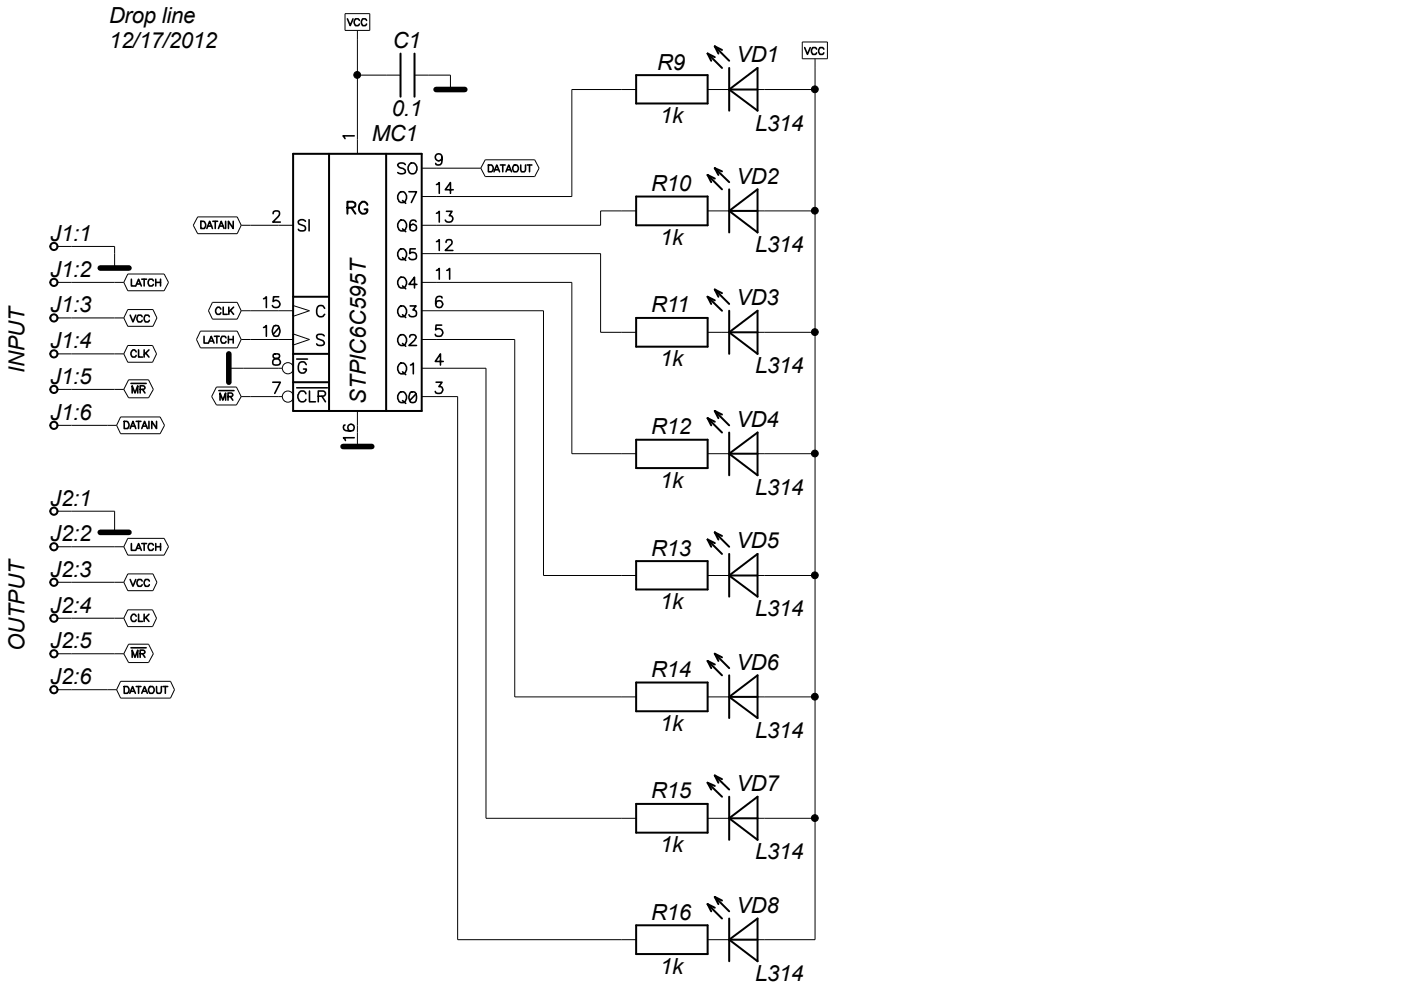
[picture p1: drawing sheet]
<svg xmlns="http://www.w3.org/2000/svg" width="297mm" height="210mm" viewBox="0 0 297 210" stroke-linecap="round" stroke-linejoin="round" font-family="sans-serif">
<g fill="none" stroke="#000" stroke-width=".21">
<path d="M73.2 2.9h5.2v3.5h-5.2zM75.8 6.4v26.2M75.8 15.9h9.1M87.9 15.9h7.6v3.1M134.9 19h-13.7v22.7h-31.8M150 19h4.6M160.6 19h12.2M170.1 8.9h5.3v3.6h-5.3zM172.8 12.5v186.7h-12.2M89.4 35.7h12.5M102.9 33.9h10.5l.9 1.8-.9 1.7h-10.5l-1-1.7zM12.2 52.3h12.1v4.5"/>
<path d="M12.2 59.9h14M27.1 58.1h7.7l.9 1.8-.9 1.8h-7.7l-.9-1.8zM41.9 46h8.4l.8 1.8-.8 1.7h-8.4l-.9-1.7zM51.1 47.8h11M89.4 53.8h37.9v16.7h7.6M89.4 59.9h31.8v36.3h13.7M134.9 44.7h-7.6v3.1h-37.9M150 44.7h4.6M160.6 44.7h12.2M12.2 75h14M12.2 67.4h14M27.1 73.3h5.2l.9 1.7-.9 1.8h-5.2l-.9-1.8z"/>
<path d="M27.1 65.6h5.3l.9 1.8-.9 1.8h-5.3l-.9-1.8zM42.5 70.2h7.8l.8 1.8-.8 1.8h-7.8l-.8-1.8zM45 64.1h5.3l.8 1.8-.8 1.8h-5.3l-.8-1.8zM48.5 78.1h11.4M51.1 65.9h11M51.1 72h11M62.1 70.8l3.5 1.2-3.5 1.2zM62.1 64.8l3.5 1.1-3.5 1.2zM89.4 65.9h25.8v56.1h19.7M89.4 78.1h13.6v95.4h31.9M89.4 72h19.7v75.8h25.8M150 70.5h4.6"/>
<path d="M160.6 70.5h12.2M12.2 90.2h12.5M12.2 82.6h14M25.6 88.4h8.4l.9 1.8-.9 1.8h-8.4l-.9-1.8zM27.3 80.5h4.2l1 2.1-1 1.7h-4.2l-1.1-1.7zM45.9 82.1h4.2l1 2-1 1.8h-4.2l-1-1.8zM51.1 84.1h8.8M75.8 87.1v7.6M89.4 84.1h7.6v115.1h37.9M150 96.2h4.6M160.6 96.2h12.2M12.2 108.4h12.1v4.5"/>
<path d="M12.2 115.9h14M27.1 114.1h7.7l.9 1.8-.9 1.8h-7.7l-.9-1.8zM12.2 138.6h14M12.2 131.1h14M12.2 123.5h14M27.1 121.7h5.3l.9 1.8-.9 1.7h-5.3l-.9-1.7zM27.1 129.3h5.2l.9 1.8-.9 1.8h-5.2l-.9-1.8zM27.3 136.6h4.2l1 2-1 1.9h-4.2l-1.1-1.9zM150 122h4.6M160.6 122h12.2M12.2 146.2h12.5M25.6 144.5h10.6l.8 1.7-.8 1.8h-10.6l-.9-1.8z"/>
<path d="M150 147.8h4.6M160.6 147.8h12.2M150 173.5h4.6M160.6 173.5h12.2M150 199.2h4.6"/>
<circle cx="61" cy="78.1" r="1.19"/>
<circle cx="61" cy="84.1" r="1.19"/>
</g>
<g fill="#000" stroke="#000" stroke-width=".21">
<circle cx="75.7" cy="15.9" r=".72"/>
<circle cx="172.8" cy="18.9" r=".72"/>
<circle cx="172.8" cy="44.7" r=".72"/>
<circle cx="172.8" cy="70.4" r=".72"/>
<circle cx="172.8" cy="96.2" r=".72"/>
<circle cx="172.8" cy="122" r=".72"/>
<circle cx="172.8" cy="147.7" r=".72"/>
<circle cx="172.8" cy="173.5" r=".72"/>
</g>
<g fill="none" stroke="#000" stroke-width=".34">
<path d="M73.7 4l.6 1.4 .5-1.4M76.2 4.3a.57 .57 0 0 0-.6-.3 .57 .57 0 0 0-.5 .5v.4a.57 .57 0 0 0 .5 .5 .57 .57 0 0 0 .6-.3M77.7 4.3a.57 .57 0 0 0-.6-.3 .57 .57 0 0 0-.5 .5v.4a.57 .57 0 0 0 .5 .5 .57 .57 0 0 0 .6-.3M170.6 10.1l.6 1.4 .6-1.4M173.1 10.4a.57 .57 0 0 0-.6-.3 .57 .57 0 0 0-.5 .5v.4a.57 .57 0 0 0 .5 .5 .57 .57 0 0 0 .6-.3M174.7 10.4a.57 .57 0 0 0-.7-.3 .57 .57 0 0 0-.4 .5v.4a.57 .57 0 0 0 .4 .5 .57 .57 0 0 0 .7-.3M75.1 28.8h-2.4l.5 .6M85.9 34.9a.94 .94 0 0 0-1.6 .2 1.25 1.25 0 0 0 1.2 .6 .57 .57 0 0 1 .4 .5 .57 .57 0 0 1-.2 .6 1.38 1.38 0 0 1-1.4-.2M87 34.6a1.15 1.15 0 0 1 1.4 .6 1.15 1.15 0 0 1-.3 1.4 .94 .94 0 0 1-1.3 0 1.37 1.37 0 0 1 .2-2zM92.5 39.1l.6-.4v2.3M93.7 33.4a.74 .74 0 0 1-.9 .6 .74 .74 0 0 1-.5-1 .74 .74 0 0 1 1.1-.3 1.75 1.75 0 0 1 0 2.2 .72 .72 0 0 1-1-.3M103.5 35h.6a.75 .75 0 0 1 .5 .7 .75 .75 0 0 1-.5 .7h-.6z"/>
<path d="M104.7 36.4l.6-1.4 .6 1.4M105 36h.7M106.1 35h1M106.6 35v1.4M107.3 36.4l.6-1.4 .6 1.4M107.5 36h.7M109 35a.75 .75 0 0 1 .9 .7 .75 .75 0 0 1-.9 .7l-.3-.5v-.4zM110.4 35v1l.2 .4h.6l.1-.1 .1-1.3M111.8 35h1M112.3 35v1.4M27.9 59.2v1.4h.8M30.1 59.2h1"/>
<path d="M30.6 59.2v1.4M32.5 59.5a.57 .57 0 0 0-.6-.3 .57 .57 0 0 0-.5 .5v.4a.57 .57 0 0 0 .5 .5 .57 .57 0 0 0 .6-.3M33 59.2v1.4M33 59.9h1M34 59.2v1.4M42.6 46.9a.88 .88 0 0 1 .9 .5 .88 .88 0 0 1-.2 1h-.7zM43.9 48.4l.5-1.5 .6 1.5M44.1 47.9h.8M45.1 46.9h1M45.6 46.9v1.5M46.3 48.4l.6-1.5 .6 1.5M46.6 47.9h.7"/>
<path d="M47.8 46.9v1.5M49.4 46.9v1.5l-1-1.5v1.5M57.9 45.3a.46 .46 0 0 1 .4-.6h.5a.55 .55 0 0 1 .5 .4 .55 .55 0 0 1-.1 .5l-1.4 1.5h1.6M64.8 46.9a.97 .97 0 0 0-1.6 0 .49 .49 0 0 0 .5 .7l.6 .3a.61 .61 0 0 1 .3 1 1.09 1.09 0 0 1-1.4-.3M65.5 46.6v2.4M84.6 59.1l.2-.2a1.15 1.15 0 0 1 1.4 .5 1.15 1.15 0 0 1-.3 1.4 .94 .94 0 0 1-1.3 0 1.43 1.43 0 0 1 0-1.7zM84.6 53.1l.2-.3a1.15 1.15 0 0 1 1.4 .6 1.15 1.15 0 0 1-.3 1.4 .94 .94 0 0 1-1.3 0 1.43 1.43 0 0 1 0-1.7zM84.6 41l.2-.3a1.15 1.15 0 0 1 1.4 .6 1.15 1.15 0 0 1-.3 1.4 .94 .94 0 0 1-1.3 0 1.43 1.43 0 0 1 0-1.7zM84.8 46.8a1.15 1.15 0 0 1 1.4 .5 1.15 1.15 0 0 1-.3 1.4 .94 .94 0 0 1-1.3 0 1.37 1.37 0 0 1 .2-1.9zM85.3 54.6l.7 .6M85.3 48.5l.7 .6M85.3 42.5l.7 .6"/>
<path d="M86.7 40.7h1.6l-1.1 2.2M88.1 52.8h-1.1l-.1 1a.83 .83 0 0 1 1.2-.1 .83 .83 0 0 1 0 1.2 .83 .83 0 0 1-1.2 0l-.2-.3M88.2 47a.72 .72 0 0 0-1.2 .1v1.6a.75 .75 0 0 0 1.1 .1 .75 .75 0 0 0 0-1.1 .75 .75 0 0 0-1.1 .2l-.1 .3M92.5 57.3l.6-.4v2.3M92.5 51.2l.6-.4v2.3M92.5 45.2l.6-.4v2.3M94.6 51.4l.1-.3a.74 .74 0 0 1 1-.2l.1 .2a.68 .68 0 0 1-.3 .9l-1.1 1.1h1.6M94.7 44.8h1.1l-.6 .9a.72 .72 0 0 1 .8 .9 .72 .72 0 0 1-1 .5l-.3-.1-.3-.3M94.7 57.3l.6-.4v2.3M96.1 40.2h-1.7l1.1-1.5v2.3M27.6 66.8l.6 1.5 .6-1.5M28.8 60.6l.6-1.4 .6 1.4"/>
<path d="M28.9 74.6l-.4-.4a.77 .77 0 0 0-.8 .8 .77 .77 0 0 0 .9 .7l.3-.3M29 60.2h.7M29.4 74.2v1.5h.8M30.1 67.2a.57 .57 0 0 0-.6-.4 .57 .57 0 0 0-.5 .5v.4a.57 .57 0 0 0 .5 .6 .57 .57 0 0 0 .6-.4M30.6 74.2v1.5M30.9 74.9l.7 .8M31.6 74.2l-1 1M31.7 67.2a.57 .57 0 0 0-.7-.4 .57 .57 0 0 0-.4 .5v.4a.57 .57 0 0 0 .4 .6 .57 .57 0 0 0 .7-.4M43.3 71.3v1.4h.8M44.2 72.7l.6-1.4 .6 1.4M44.4 72.3h.7M45.5 71.3h1"/>
<path d="M46 71.3v1.4M46.8 65.5l-.3-.4a.77 .77 0 0 0-.8 .8 .77 .77 0 0 0 .9 .7l.2-.3M47.3 65.1v1.5h.9M47.9 71.6a.57 .57 0 0 0-.6-.3 .57 .57 0 0 0-.5 .5v.4a.57 .57 0 0 0 .5 .6 .57 .57 0 0 0 .6-.4M48.4 71.3v1.4M48.4 72h1M48.5 65.1v1.5M48.9 65.8l.6 .8M49.4 71.3v1.4M49.5 65.1l-1 1M55.9 69.4l.6-.4v2.3M55.9 63.3l.6-.4v2.3"/>
<path d="M58 75.1a.54 .54 0 0 0 .3 .9 .93 .93 0 0 1 1.1 1l-.2 .3-.4 .1-.9-.2a.88 .88 0 0 1 .1-.9 .88 .88 0 0 1 .9-.3 .54 .54 0 0 0 .3-.9zM58.1 69.1a.78 .78 0 0 1 1.1 .3 1.68 1.68 0 0 1-.2 1.8 .78 .78 0 0 1-1.1-.3 1.72 1.72 0 0 1 .2-1.8zM59.1 62.9h-1.1l-.1 1a.83 .83 0 0 1 1.2 0 .83 .83 0 0 1 0 1.2 .83 .83 0 0 1-1.2-.1l-.2-.2M59.2 69.4l-1.3 1.5M62.9 76.1h2.3M64.9 77.3a.87 .87 0 0 0-1-.6 .87 .87 0 0 0-.7 1 1.03 1.03 0 0 0 1.1 1.4l.6-.5v-.4h-.6M68.7 71.2a1.08 1.08 0 0 0-1.6 0l.2 .6 1.2 .4 .2 .4v.3a1.08 1.08 0 0 1-1.6 0M68.8 65.4a.87 .87 0 0 0-1-.6 .87 .87 0 0 0-.7 .9 1.03 1.03 0 0 0 1.1 1.5l.6-.6M84.6 71.3l.2-.3a1.15 1.15 0 0 1 1.4 .6 1.15 1.15 0 0 1-.3 1.4 .94 .94 0 0 1-1.3 0 1.43 1.43 0 0 1 0-1.7zM84.6 77.3l.2-.2a1.15 1.15 0 0 1 1.4 .5 1.15 1.15 0 0 1-.3 1.4 .94 .94 0 0 1-1.3 0 1.43 1.43 0 0 1 0-1.7zM84.6 65.2l.2-.2a1.15 1.15 0 0 1 1.4 .5 1.15 1.15 0 0 1-.3 1.4 .94 .94 0 0 1-1.3 0 1.43 1.43 0 0 1 0-1.7zM85.3 72.8l.7 .6"/>
<path d="M85.3 60.6l.7 .6M85.3 78.8l.7 .6M85.3 66.7l.7 .6M86.9 71.5l.1-.5h.7a.51 .51 0 0 1 .4 .3 .51 .51 0 0 1 0 .5l-.2 .4-1.2 1.1h1.6M87 64.9h1.2l-.7 .8a.75 .75 0 0 1 .8 .9 .75 .75 0 0 1-1 .6l-.3-.1-.3-.4M87 77.4l.6-.4v2.3M88.4 60.3h-1.7l1.2-1.5v2.3M93.6 68.9h-1.1l-.1 1a.86 .86 0 0 1 1.3 0 .86 .86 0 0 1-.1 1.3 .86 .86 0 0 1-1.3-.3M93.7 63.2a.72 .72 0 0 0-1-.3 1.92 1.92 0 0 0 0 2.2 .76 .76 0 0 0 1.1-.3 .76 .76 0 0 0-.5-1.1 .76 .76 0 0 0-.9 .7M94 76.6h-1.7l1.1-1.6v2.4M26.3 89.3a.88 .88 0 0 1 1 .5 .88 .88 0 0 1-.2 1.1h-.8zM27.6 90.9l.6-1.6 .6 1.6"/>
<path d="M27.8 81.3h3.2M27.9 90.4h.7M28 83.3v-1.5l.6 1.5 .6-1.5v1.5M28.9 89.3h1M29.4 89.3v1.6M29.7 82.6l.9-.1 .1-.2-.1-.3-.2-.2h-.7v1.5M30.1 90.9l.5-1.6 .6 1.6M30.2 82.6l.5 .7M30.3 90.4h.8M31.6 89.3v1.6M33.2 89.3v1.6l-1-1.6v1.6M46.4 82.8h3.2"/>
<path d="M46.7 84.9v-1.6l.5 1.6 .6-1.6v1.6M48.3 84.1l.9-.1 .2-.2-.1-.3-.3-.2h-.7v1.6M48.9 84.1l.5 .8M57.8 81h1.6l-1.1 2.4M62.9 82.2h6.5M64.9 83.5l-.4-.5a1.15 1.15 0 0 0-1.3 .5 1.15 1.15 0 0 0 .2 1.4 .94 .94 0 0 0 1.4 0l.1-.2M65.6 82.9v2.3h1.3M67.5 84h1a.55 .55 0 0 0 .5-.5 .55 .55 0 0 0-.5-.6h-1v2.3M68.2 84l.8 1.2M73.2 90.1a.65 .65 0 0 0-.3 .9 2.35 2.35 0 0 0 1.9 .3 .75 .75 0 0 0 .2-1.1 .75 .75 0 0 0-1.1 0 .75 .75 0 0 0 .1 1.1l.3 .1M75.1 92.8h-2.3l.4 .6M84.6 83.4l.2-.2a1.15 1.15 0 0 1 1.4 .5 1.15 1.15 0 0 1-.3 1.4 .94 .94 0 0 1-1.3 0 1.43 1.43 0 0 1 0-1.7z"/>
<path d="M85.3 84.9l.7 .6M87 83.2a.89 .89 0 0 1 1.2 .3 1.98 1.98 0 0 1-.2 1.8 .78 .78 0 0 1-1.1-.4 1.72 1.72 0 0 1 .1-1.7zM88.2 83.5l-1.3 1.4M92.5 81h1.2l-.7 1h.4a.8 .8 0 0 1 .2 1.3 .8 .8 0 0 1-1.3-.3M27.9 115.2v1.5h.8M28.8 116.7l.6-1.5 .6 1.5M29 116.3h.7M30.1 115.2h1M30.6 115.2v1.5M32.5 115.6a.57 .57 0 0 0-.6-.4 .57 .57 0 0 0-.5 .6v.4a.57 .57 0 0 0 .5 .5 .57 .57 0 0 0 .6-.4M33 115.2v1.5M33 115.9h1"/>
<path d="M34 115.2v1.5M27.6 122.9l.6 1.4 .6-1.4M27.8 137.3h3.2M28 139.4v-1.5l.6 1.5 .6-1.5v1.5M28.9 130.7l-.4-.5a.77 .77 0 0 0-.8 .8 .77 .77 0 0 0 .9 .8l.3-.4M29.4 130.2v1.6h.8M29.7 138.6l.9-.1 .1-.1-.1-.4-.2-.1h-.7v1.5M30.1 123.2a.57 .57 0 0 0-.6-.3 .57 .57 0 0 0-.5 .5v.4a.57 .57 0 0 0 .5 .5 .57 .57 0 0 0 .6-.3M30.2 138.6l.5 .8M30.6 130.2v1.6M30.9 130.9l.7 .9M31.6 130.2l-1 1"/>
<path d="M31.7 123.2a.57 .57 0 0 0-.7-.3 .57 .57 0 0 0-.4 .5v.4a.57 .57 0 0 0 .4 .5 .57 .57 0 0 0 .7-.3M26.3 145.6h.5a.75 .75 0 0 1 .6 .7 .75 .75 0 0 1-.6 .7h-.5zM27.5 147l.6-1.4 .6 1.4M27.8 146.6h.6M28.9 145.6h1M29.4 145.6v1.4M30.1 147l.5-1.4 .6 1.4M30.3 146.6h.7M31.7 145.6a.75 .75 0 0 1 1 .7 .75 .75 0 0 1-1 .7l-.2-.5v-.4zM33.2 145.6v1l.2 .4h.6l.1-.2 .1-1.2M34.5 145.6h1.1M35.1 145.6v1.4"/>
</g>
<path d="M92.5 19h6.1M21.3 56.8h6M48.5 75v6M72.7 94.7h6.1M21.3 112.9h6" fill="none" stroke="#000" stroke-width="1.2"/>
<g fill="none" stroke="#000" stroke-width=".42">
<path d="M84.9 11.4v9.1M87.9 11.4v9.1M134.9 15.9h15.1v6h-15.1zM150 11.4l.8 1.5M150 11.4l3.1 3M150 11.4l1.6 .7M151.6 9.8l1.5 .8M151.6 9.8l.7 1.6M151.6 9.8l3 3.1M154.6 19l6-4.6v9.1zM154.6 14.4v9.1M154.6 19h6"/>
<path d="M62.1 32.6h27.3v54.5h-27.3zM69.8 32.6v54.5M81.9 32.6v54.5M150 37.1l.8 1.5M150 37.1l3.1 3M150 37.1l1.6 .8M151.6 35.7l1.5 .6M151.6 35.7l.7 1.4M151.6 35.7l3 2.9M73.7 44h1.1l.3-.1a.54 .54 0 0 0 0-1l-.3-.1h-1.1v2.5M74.5 44l.9 1.3M77.9 43.4a.82 .82 0 0 0-1.3-.5 1.44 1.44 0 0 0 .2 2.4h.5a.74 .74 0 0 0 .6-.9h-.6"/>
<path d="M134.9 41.7h15.1v6.1h-15.1zM154.6 44.7l6-4.6v9.2zM154.6 40.1v9.2M154.6 44.7h6M62.1 75h7.7M62.1 62.9h7.7M134.9 67.4h15.1v6.1h-15.1zM150 62.9l.8 1.5M150 62.9l3.1 3M150 62.9l1.6 .8M151.6 61.4l1.5 .8M151.6 61.4l.7 1.5"/>
<path d="M151.6 61.4l3 3M154.6 70.5l6-4.6v9.1zM154.6 65.9v9.1M154.6 70.5h6M62.1 81h7.7M134.9 93.2h15.1v6h-15.1zM150 88.7l.8 1.5M150 88.7l3.1 3M150 88.7l1.6 .7M151.6 87.1l1.5 .8M151.6 87.1l.7 1.6M151.6 87.1l3 3.1"/>
<path d="M154.6 96.2l6-4.5v9.1zM154.6 91.7v9.1M154.6 96.2h6M134.9 119h15.1v6h-15.1zM150 114.4l.8 1.5M150 114.4l3.1 3M150 114.4l1.6 .8M151.6 112.9l1.5 .7M151.6 112.9l.7 1.5M151.6 112.9l3 3M154.6 117.4v9.1M151.6 138.6l1.5 .8"/>
<path d="M151.6 138.6l.7 1.5M151.6 138.6l3 3.1M154.6 122l6-4.6v9.1zM154.6 122h6M134.9 144.7h15.1v6.1h-15.1zM150 140.1l.8 1.6M150 140.1l3.1 3.1M150 140.1l1.6 .8M154.6 147.8l6-4.6v9zM154.6 143.2v9M154.6 147.8h6M134.9 170.4h15.1v6.1h-15.1z"/>
<path d="M150 166l.8 1.4M150 166l3.1 2.9M150 166l1.6 .6M151.6 164.4l1.5 .8M151.6 164.4l.7 1.6M151.6 164.4l3 3M154.6 173.5l6-4.6v9.2zM154.6 168.9v9.2M154.6 173.5h6M134.9 196.2h15.1v6.1h-15.1zM150 191.7l.8 1.5M150 191.7l3.1 3"/>
<path d="M150 191.7l1.6 .8M151.6 190.2l1.5 .7M151.6 190.2l.7 1.5M151.6 190.2l3 3M154.6 199.2l6-4.5v9.1zM154.6 194.7v9.1M154.6 199.2h6"/>
<circle cx="11.4" cy="59.9" r=".76"/>
<circle cx="11.4" cy="52.3" r=".76"/>
<circle cx="11.4" cy="75" r=".76"/>
<circle cx="11.4" cy="67.4" r=".76"/>
<circle cx="11.4" cy="82.6" r=".76"/>
<circle cx="11.4" cy="90.2" r=".76"/>
<circle cx="11.4" cy="115.9" r=".76"/>
<circle cx="11.4" cy="108.4" r=".76"/>
<circle cx="11.4" cy="131.1" r=".76"/>
<circle cx="11.4" cy="138.6" r=".76"/>
<circle cx="11.4" cy="123.5" r=".76"/>
<circle cx="11.4" cy="146.2" r=".76"/>
</g>
<g font-size="4.7">
<text x="23.1" y="4.8">Drop line</text>
<text x="23.1" y="10.1">12/17/2012</text>
<text x="83.3" y="10.2">C1</text>
<text x="139.4" y="14.7">R9</text>
<text x="156.1" y="13.2">VD1</text>
<text x="78.8" y="29.9">MC1</text>
<text x="83.1" y="24.7">0.1</text>
<text x="140" y="26.2">1k</text>
<text x="160.1" y="27.7">L314</text>
<text x="138.1" y="40.5">R10</text>
<text x="156.1" y="39">VD2</text>
<text x="10.7" y="51.1">J1:1</text>
<text x="140" y="51.9">1k</text>
<text x="160.1" y="53.4">L314</text>
<text x="10.7" y="58.7">J1:2</text>
<text x="156.1" y="64.7">VD3</text>
<text x="10.7" y="66.2">J1:3</text>
<text x="138.1" y="66.2">R11</text>
<text x="10.7" y="73.8">J1:4</text>
<text x="140" y="77.7">1k</text>
<text x="5.2" y="79.2" transform="rotate(-90 5.2 79.2)">INPUT</text>
<text x="10.7" y="81.4">J1:5</text>
<text x="160.1" y="79.2">L314</text>
<text x="10.7" y="89">J1:6</text>
<text x="77.6" y="85.6" transform="rotate(-90 77.6 85.6)">STPIC6C595T</text>
<text x="138.1" y="92">R12</text>
<text x="156.1" y="90.5">VD4</text>
<text x="10.7" y="107.2">J2:1</text>
<text x="140" y="103.4">1k</text>
<text x="160.1" y="104.9">L314</text>
<text x="10.7" y="114.7">J2:2</text>
<text x="138.1" y="117.8">R13</text>
<text x="156.1" y="116.3">VD5</text>
<text x="10.7" y="122.3">J2:3</text>
<text x="10.7" y="129.9">J2:4</text>
<text x="140" y="129.1">1k</text>
<text x="160.1" y="130.7">L314</text>
<text x="10.7" y="137.4">J2:5</text>
<text x="5.2" y="138.1" transform="rotate(-90 5.2 138.1)">OUTPUT</text>
<text x="138.1" y="143.5">R14</text>
<text x="156.1" y="142">VD6</text>
<text x="10.7" y="145">J2:6</text>
<text x="140" y="155">1k</text>
<text x="160.1" y="156.5">L314</text>
<text x="156.1" y="167.7">VD7</text>
<text x="138.1" y="169.3">R15</text>
<text x="140" y="180.7">1k</text>
<text x="160.1" y="182.2">L314</text>
<text x="138.1" y="195">R16</text>
<text x="156.1" y="193.6">VD8</text>
<text x="140" y="206.4">1k</text>
<text x="160.1" y="208">L314</text>
</g>
</svg>
